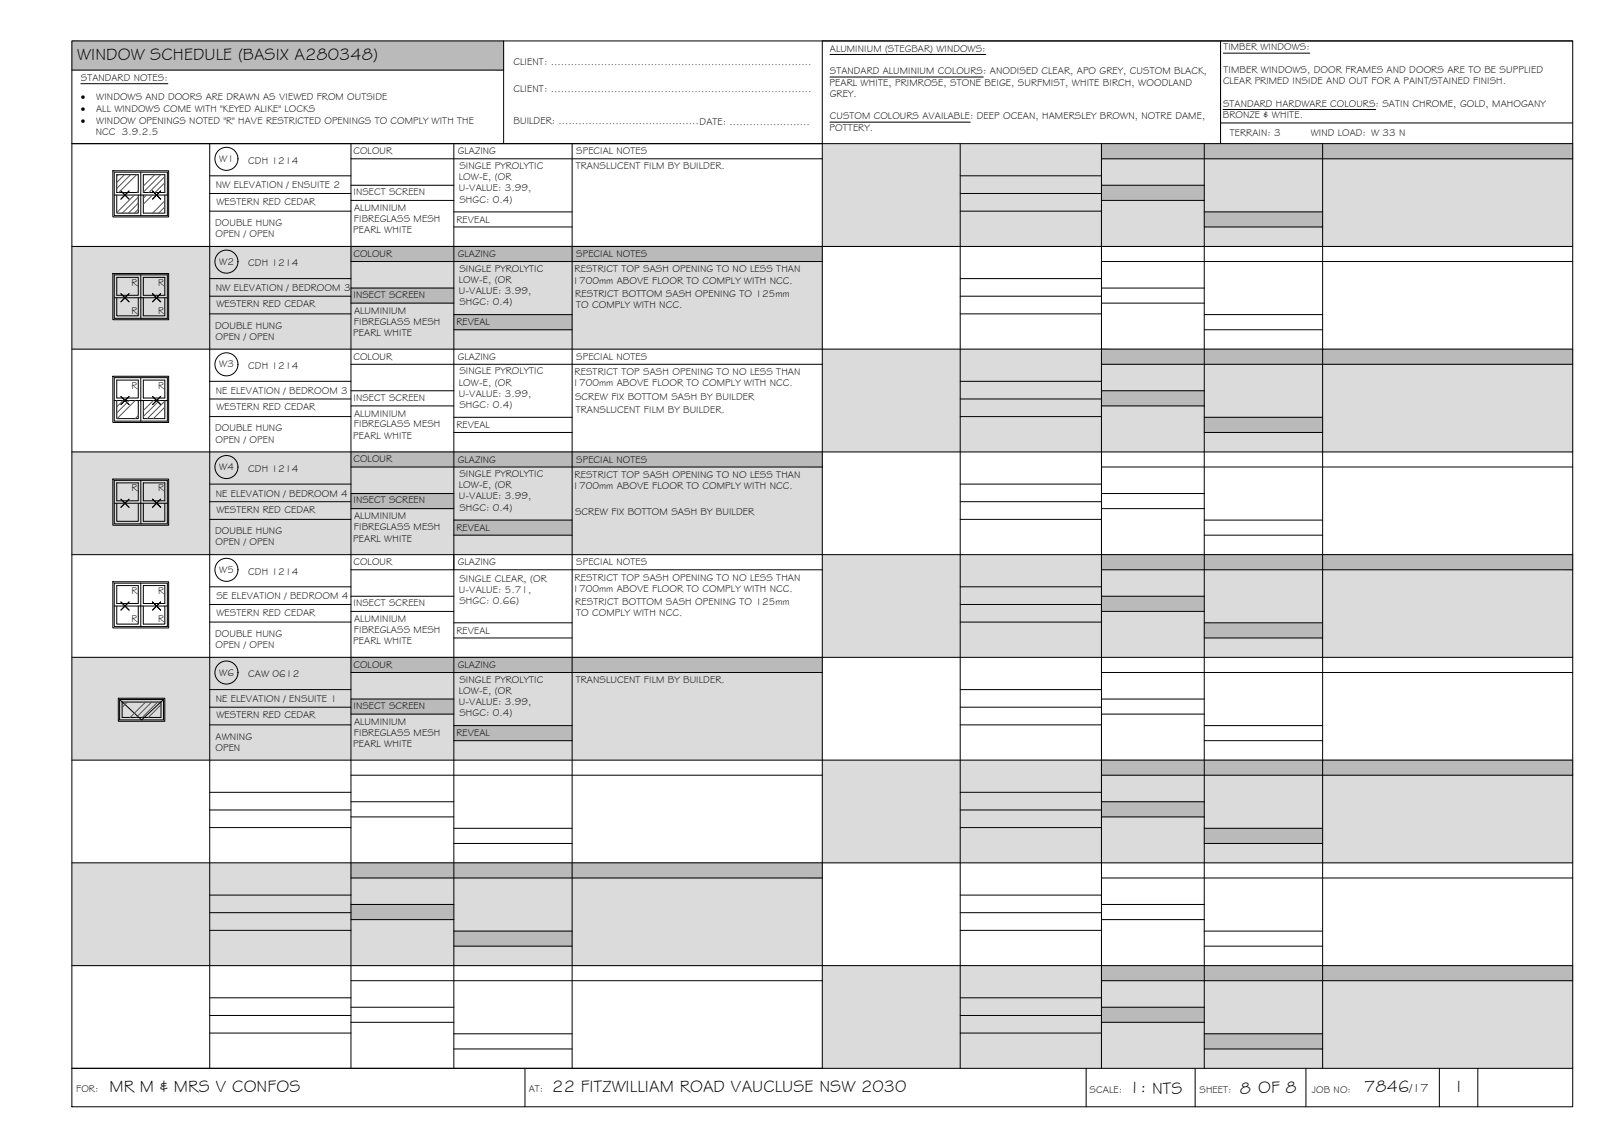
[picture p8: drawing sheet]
<svg xmlns="http://www.w3.org/2000/svg" width="420mm" height="297mm" viewBox="0 0 420 297" stroke-linecap="round" stroke-linejoin="round" font-family="sans-serif">
<!-- layer: WINDOW SCHEDULE HATCH -->
<g fill="#dbdbdb" stroke="#dbdbdb" stroke-width=".26">
<path d="M213.7 37.3l195 26.7v-26.7zM213.7 37.3l195 26.7h-195z"/>
<path d="M18.7 64l195 26.7v-26.7zM18.7 64l195 26.7h-195z"/>
<path d="M213.7 90.7l195 26.7v-26.7zM213.7 90.7l195 26.7h-195z"/>
<path d="M18.7 117.4l195 26.7v-26.7zM18.7 117.4l195 26.7h-195z"/>
<path d="M213.7 144.1l195 26.7v-26.7zM213.7 144.1l195 26.7h-195z"/>
<path d="M18.7 170.8l195 26.7v-26.7zM18.7 170.8l195 26.7h-195z"/>
<path d="M213.7 197.5l195 26.7v-26.7zM213.7 197.5l195 26.7h-195z"/>
<path d="M18.7 224.2l195 26.7v-26.7zM18.7 224.2l195 26.7h-195z"/>
<path d="M213.7 250.9l195 26.7v-26.7zM213.7 250.9l195 26.7h-195z"/>
</g>
<g fill="#bababa" stroke="#bababa" stroke-width=".26">
<path d="M18.7 10.6l112.2 7.6v-7.6zM18.7 10.6l112.2 7.6h-112.2z"/>
<path d="M286.2 37.3l122.5 4v-4zM286.2 37.3l122.5 4h-122.5z"/>
<path d="M286.2 48.1l26.7 4v-4zM286.2 48.1l26.7 4h-26.7z"/>
<path d="M312.9 55.1l30.8 3.9v-3.9zM312.9 55.1l30.8 3.9h-30.8z"/>
<path d="M91.2 64l122.5 4v-4zM91.2 64l122.5 4h-122.5z"/>
<path d="M91.2 74.9l26.7 3.9v-3.9zM91.2 74.9l26.7 3.9h-26.7z"/>
<path d="M117.9 81.8l30.8 3.9v-3.9zM117.9 81.8l30.8 3.9h-30.8z"/>
<path d="M286.2 90.7l122.5 4v-4zM286.2 90.7l122.5 4h-122.5z"/>
<path d="M286.2 101.6l26.7 3.9v-3.9zM286.2 101.6l26.7 3.9h-26.7z"/>
<path d="M312.9 108.5l30.8 3.9v-3.9zM312.9 108.5l30.8 3.9h-30.8z"/>
<path d="M91.2 117.4l122.5 4v-4zM91.2 117.4l122.5 4h-122.5z"/>
<path d="M91.2 128.3l26.7 3.9v-3.9zM91.2 128.3l26.7 3.9h-26.7z"/>
<path d="M117.9 135.2l30.8 3.9v-3.9zM117.9 135.2l30.8 3.9h-30.8z"/>
<path d="M286.2 144.1l122.5 4v-4zM286.2 144.1l122.5 4h-122.5z"/>
<path d="M286.2 155l26.7 3.9v-3.9zM286.2 155l26.7 3.9h-26.7z"/>
<path d="M312.9 161.9l30.8 3.9v-3.9zM312.9 161.9l30.8 3.9h-30.8z"/>
<path d="M91.2 170.8l122.5 4v-4zM91.2 170.8l122.5 4h-122.5z"/>
<path d="M91.2 181.6l26.7 4v-4zM91.2 181.6l26.7 4h-26.7z"/>
<path d="M117.9 188.6l30.8 3.9v-3.9zM117.9 188.6l30.8 3.9h-30.8z"/>
<path d="M286.2 197.5l122.5 4v-4zM286.2 197.5l122.5 4h-122.5z"/>
<path d="M286.2 208.4l26.7 3.9v-3.9zM286.2 208.4l26.7 3.9h-26.7z"/>
<path d="M312.9 215.3l30.8 3.9v-3.9zM312.9 215.3l30.8 3.9h-30.8z"/>
<path d="M91.2 224.2l122.5 4v-4zM91.2 224.2l122.5 4h-122.5z"/>
<path d="M91.2 235l26.7 4v-4zM91.2 235l26.7 4h-26.7z"/>
<path d="M117.9 242l30.8 3.9v-3.9zM117.9 242l30.8 3.9h-30.8z"/>
<path d="M286.2 250.9l122.5 4v-4zM286.2 250.9l122.5 4h-122.5z"/>
<path d="M286.2 261.8l26.7 3.9v-3.9zM286.2 261.8l26.7 3.9h-26.7z"/>
<path d="M312.9 268.7l30.8 3.9v-3.9zM312.9 268.7l30.8 3.9h-30.8z"/>
</g>
<!-- layer: BORDER -->
<g fill="none" stroke="#000" stroke-width=".26">
<path d="M18.7 10.6h390v277h-390zM18.7 18.2h112.2M130.9 10.6v26.7M317.1 10.6v26.7M408.7 10.6h-195v267M18.7 37.3h390M54.5 37.3v240.3M91.2 37.3v240.3M117.9 37.3v240.3M148.7 37.3v240.3M249.5 37.3v240.3M286.2 37.3v240.3"/>
<path d="M312.9 37.3v240.3M317.1 32h91.6M343.7 37.3v240.3M54.5 45.7h36.7M54.5 50.3h36.7M54.5 54.9h36.7M91.2 41.3h122.5M91.2 48.1h26.7M91.2 52.1h26.7M117.9 55.1h30.8M117.9 59h30.8M249.5 45.7h36.7"/>
<path d="M249.5 50.3h36.7M249.5 54.9h36.7M286.2 41.3h122.5M286.2 48.1h26.7M286.2 52.1h26.7M312.9 55.1h30.8M312.9 59h30.8M18.7 64h390M54.5 72.4h36.7M54.5 77h36.7M91.2 68h122.5M91.2 74.9h26.7"/>
<path d="M91.2 78.8h26.7M249.5 72.4h36.7M249.5 77h36.7M286.2 68h122.5M286.2 74.9h26.7M286.2 78.8h26.7M18.7 90.7h390M54.5 81.6h36.7M54.5 99.1h36.7M91.2 94.7h122.5M117.9 81.8h30.8M117.9 85.7h30.8"/>
<path d="M249.5 81.6h36.7M249.5 99.1h36.7M286.2 94.7h122.5M312.9 81.8h30.8M312.9 85.7h30.8M18.7 117.4h390M54.5 103.7h36.7M54.5 108.3h36.7M91.2 101.6h26.7M91.2 105.5h26.7M117.9 108.5h30.8M117.9 112.4h30.8"/>
<path d="M249.5 103.7h36.7M249.5 108.3h36.7M286.2 101.6h26.7M286.2 105.5h26.7M312.9 108.5h30.8M312.9 112.4h30.8M54.5 125.8h36.7M54.5 130.4h36.7M54.5 135h36.7M91.2 121.4h122.5M91.2 128.3h26.7M91.2 132.2h26.7"/>
<path d="M117.9 135.2h30.8M117.9 139.1h30.8M249.5 125.8h36.7M249.5 130.4h36.7M249.5 135h36.7M286.2 121.4h122.5M286.2 128.3h26.7M286.2 132.2h26.7M312.9 135.2h30.8M312.9 139.1h30.8M18.7 144.1h390M54.5 152.5h36.7"/>
<path d="M54.5 157.1h36.7M91.2 148.1h122.5M91.2 155h26.7M91.2 158.9h26.7M249.5 152.5h36.7M249.5 157.1h36.7M286.2 148.1h122.5M286.2 155h26.7M286.2 158.9h26.7M18.7 170.8h390M54.5 161.7h36.7M54.5 179.2h36.7"/>
<path d="M91.2 174.8h122.5M117.9 161.9h30.8M117.9 165.8h30.8M249.5 161.7h36.7M249.5 179.2h36.7M286.2 174.8h122.5M312.9 161.9h30.8M312.9 165.8h30.8M18.7 197.5h390M54.5 183.8h36.7M54.5 188.4h36.7M91.2 181.7h26.7"/>
<path d="M91.2 185.6h26.7M117.9 188.6h30.8M117.9 192.5h30.8M249.5 183.8h36.7M249.5 188.4h36.7M286.2 181.7h26.7M286.2 185.6h26.7M312.9 188.6h30.8M312.9 192.5h30.8M54.5 205.9h36.7M54.5 210.5h36.7M54.5 215.1h36.7"/>
<path d="M91.2 201.5h122.5M91.2 208.4h26.7M91.2 212.3h26.7M117.9 215.3h30.8M117.9 219.2h30.8M249.5 205.9h36.7M249.5 210.5h36.7M249.5 215.1h36.7M286.2 201.5h122.5M286.2 208.4h26.7M286.2 212.3h26.7M312.9 215.3h30.8"/>
<path d="M312.9 219.2h30.8M18.7 224.2h390M54.5 232.6h36.7M54.5 237.2h36.7M91.2 228.2h122.5M91.2 235h26.7M91.2 239h26.7M249.5 232.6h36.7M249.5 237.2h36.7M286.2 228.2h122.5M286.2 235h26.7M286.2 239h26.7"/>
<path d="M18.7 250.9h390M54.5 241.8h36.7M54.5 259.3h36.7M91.2 254.9h122.5M117.9 242h30.8M117.9 245.9h30.8M249.5 241.8h36.7M249.5 259.3h36.7M286.2 254.9h122.5M312.9 242h30.8M312.9 245.9h30.8M18.7 277.6h390"/>
<path d="M54.5 263.9h36.7M54.5 268.5h36.7M91.2 261.8h26.7M91.2 265.7h26.7M117.9 268.7h30.8M117.9 272.6h30.8M136.4 277.6v10M249.5 263.9h36.7M249.5 268.5h36.7M282.2 277.6v10M286.2 261.8h26.7M286.2 265.7h26.7"/>
<path d="M310.5 277.6v10M312.9 268.7h30.8M312.9 272.6h30.8M339.3 277.6v10M374 277.6v10M384 277.6v10"/>
</g>
<!-- layer: TEXT -->
<path d="M215.7 14.2h40.4M317.9 13.8h22.4M21 21.8h22.6M215.6 31.7h36.5M215.7 20h39.8M317.8 28.5h39.6M117.9 144.4v3.7" fill="none" stroke="#000" stroke-width=".26"/>
<!-- layer: WINDOWS -->
<g fill="none" stroke="#000" stroke-width=".26">
<path d="M29.7 44.7h13.8v11.3h-13.8zM29.7 50.7h13.8M30.3 50.7v4.7h5.6v-4.7M30.3 45.4h5.6v4.6h-5.6zM31.4 49.6l2.1 2.1M33.5 49.6l-2.1 2.1M36.6 44.7v11.3M37.2 50.7v4.7h5.6v-4.7M37.2 45.4h5.6v4.6h-5.6zM39.6 49.6l2.1 2.1-2.1-2.1M41.7 49.6l-2.1 2.1M29.7 71.4h13.8v11.3h-13.8z"/>
<path d="M29.7 77.4h13.8M30.3 77.4v4.7h5.6v-4.7M30.3 72.1h5.6v4.6h-5.6zM31.4 76.3l2.1 2.1M33.5 76.3l-2.1 2.1M36.6 71.4v11.3M37.2 77.4v4.7h5.6v-4.7M37.2 72.1h5.6v4.6h-5.6zM39.6 76.3l2.1 2.1-2.1-2.1M41.7 76.3l-2.1 2.1M29.7 98.1h13.8v11.3h-13.8zM30.3 98.8h5.6v4.6h-5.6z"/>
<path d="M36.6 98.1v11.3M37.2 98.8h5.6v4.6h-5.6zM29.7 104.1h13.8M30.3 104.1v4.7h5.6v-4.7M31.4 103l2.1 2.1M33.5 103l-2.1 2.1M37.2 104.1v4.7h5.6v-4.7M39.6 103l2.1 2.1-2.1-2.1M41.7 103l-2.1 2.1M29.7 124.8h13.8v11.3h-13.8zM29.7 130.8h13.8M30.3 130.8v4.7h5.6v-4.7"/>
<path d="M30.3 125.5h5.6v4.6h-5.6zM31.4 129.7l2.1 2.1M33.5 129.7l-2.1 2.1M36.6 124.8v11.3M37.2 130.8v4.7h5.6v-4.7M37.2 125.5h5.6v4.6h-5.6zM39.6 129.7l2.1 2.1-2.1-2.1M41.7 129.7l-2.1 2.1M29.7 151.5h13.8v11.3h-13.8zM29.7 157.5h13.8M30.3 157.5v4.7h5.6v-4.7M30.3 152.2h5.6v4.6h-5.6z"/>
<path d="M31.4 156.4l2.1 2.2M33.5 156.4l-2.1 2.2M36.6 151.5v11.3M37.2 157.5v4.7h5.6v-4.7M37.2 152.2h5.6v4.6h-5.6zM39.6 156.4l2.1 2.2-2.1-2.2M41.7 156.4l-2.1 2.2M31.1 181.8l5.7 5.3 5.7-5.3M31.1 181.8h11.4M31.1 181.8v5.3h11.4v-5.3M31.7 182.4h10.1v4.1h-10.1z"/>
<circle cx="58.8" cy="41.3" r="3"/>
<circle cx="58.8" cy="68" r="3"/>
<circle cx="58.8" cy="94.7" r="3"/>
<circle cx="58.8" cy="121.4" r="3"/>
<circle cx="58.8" cy="148.1" r="3"/>
<circle cx="58.8" cy="174.8" r="3"/>
</g>
<!-- layer: NEWWORK -->
<path d="M29.3 44.4h14.5v12h-14.5zM29.3 71.1h14.5v12h-14.5zM29.3 97.8h14.5v12h-14.5zM29.3 124.5h14.5v12h-14.5zM29.3 151.2h14.5v12h-14.5zM30.7 181.5h12.1v5.9h-12.1z" fill="none" stroke="#000" stroke-width=".26"/>
<!-- layer: HATCH -->
<g fill="none" stroke="#545454" stroke-width=".26">
<path d="M30.8 45.4l-.5 .4M32.3 45.4l-2 2M33.9 45.4l-3.6 3.6M34.9 50.7l-4.6 4.6M35.5 45.4l-4.7 4.6M35.9 51.2l-4.1 4.2M35.9 52.8l-2.5 2.6M35.9 49.7l-.3 .3M35.9 54.4l-1 1M38.1 50.7l-.9 .8M39.6 50.7l-2.4 2.4M40.2 45.4l-3 3"/>
<path d="M41.8 45.4l-4.6 4.5M42.8 52.2l-3.1 3.2M42.8 53.8l-1.6 1.6M42.8 45.9l-4.1 4.1M42.8 55.3v.1M42.8 47.5l-2.5 2.5M30.4 104.1l-.1 .1M32 104.1l-1.7 1.6M33.6 104.1l-3.3 3.2M35.1 104.1l-4.7 4.7M35.9 108l-.8 .8M39.8 104.1l-2.6 2.6"/>
<path d="M41.4 104.1l-4.2 4.2M42.8 104.2l-4.5 4.6M42.8 105.8l-3 3M33.1 182.4l-1.4 1.5M37.8 182.4l-4 4.1M39.4 182.4l-4 4.1M41 182.4l-4 4.1M41.8 183.2l-3.2 3.3"/>
</g>
<g font-size="4.5">
<text x="20" y="15.6">WINDOW SCHEDULE (BASIX A280348)</text>
<text x="28.5" y="283.7">MR M &amp; MRS V CONFOS</text>
<text x="143.5" y="283.7">22 FITZWILLIAM ROAD VAUCLUSE NSW 2030</text>
<text x="293.4" y="284">1: NTS</text>
<text x="322.2" y="284.2">8 OF 8</text>
<text x="354.5" y="283.8">7846</text>
<text x="378.5" y="283.7">I</text>
</g>
<text font-size="3.2" x="366.3" y="283.8">/17</text>
<g font-size="2.6">
<text x="133.4" y="16.9">CLIENT: ..............................................................................</text>
<text x="215.7" y="13.5">ALUMINIUM (STEGBAR) WINDOWS:</text>
<text x="317.9" y="13.1">TIMBER WINDOWS:</text>
<text x="21" y="21.1">STANDARD NOTES:</text>
<text x="215.6" y="22.2">PEARL WHITE, PRIMROSE, STONE BEIGE, SURFMIST, WHITE BIRCH, WOODLAND</text>
<text x="215.7" y="19.3">STANDARD ALUMINIUM COLOURS: ANODISED CLEAR, APO GREY, CUSTOM BLACK,</text>
<text x="317.8" y="21.9">CLEAR PRIMED INSIDE AND OUT FOR A PAINT/STAINED FINISH.</text>
<text x="317.9" y="19">TIMBER WINDOWS, DOOR FRAMES AND DOORS ARE TO BE SUPPLIED</text>
<text x="21" y="26.1">·</text>
<text x="21" y="29.1">·</text>
<text x="25" y="29.1">ALL WINDOWS COME WITH &quot;KEYED ALIKE&quot; LOCKS</text>
<text x="25" y="26.1">WINDOWS AND DOORS ARE DRAWN AS VIEWED FROM OUTSIDE</text>
<text x="133.4" y="24">CLIENT: ..............................................................................</text>
<text x="215.6" y="25.2">GREY.</text>
<text x="317.8" y="27.7">STANDARD HARDWARE COLOURS: SATIN CHROME, GOLD, MAHOGANY</text>
<text x="21" y="32.1">·</text>
<text x="24.9" y="35.1">NCC 3.9.2.5</text>
<text x="25" y="32.1">WINDOW OPENINGS NOTED &quot;R&quot; HAVE RESTRICTED OPENINGS TO COMPLY WITH THE</text>
<text x="133.4" y="32.3">BUILDER: ..........................................DATE: ........................</text>
<text x="215.6" y="34">POTTERY.</text>
<text x="215.6" y="31">CUSTOM COLOURS AVAILABLE: DEEP OCEAN, HAMERSLEY BROWN, NOTRE DAME,</text>
<text x="317.7" y="30.7">BRONZE &amp; WHITE.</text>
<text x="319.6" y="35.4">TERRAIN: 3</text>
<text x="340.6" y="35.4">WIND LOAD: W 33 N</text>
<text x="91.8" y="40.1">COLOUR</text>
<text x="119" y="40.1">GLAZING</text>
<text x="149.7" y="40.1">SPECIAL NOTES</text>
<text x="57" y="42.1">W1</text>
<text x="64.5" y="42.6">CDH 1214</text>
<text x="119.2" y="46.8">LOW-E, (OR</text>
<text x="119.4" y="43.9">SINGLE PYROLYTIC</text>
<text x="149.6" y="43.9">TRANSLUCENT FILM BY BUILDER.</text>
<text x="56.1" y="49">NW ELEVATION / ENSUITE 2</text>
<text x="56.2" y="53.2">WESTERN RED CEDAR</text>
<text x="91.8" y="50.7">INSECT SCREEN</text>
<text x="119.2" y="49.7">U-VALUE: 3.99,</text>
<text x="119.4" y="52.7">SHGC: 0.4)</text>
<text x="55.9" y="58.7">DOUBLE HUNG</text>
<text x="92" y="57.7">FIBREGLASS MESH</text>
<text x="92" y="54.9">ALUMINIUM</text>
<text x="118.6" y="57.9">REVEAL</text>
<text x="56" y="61.6">OPEN / OPEN</text>
<text x="91.8" y="60.7">PEARL WHITE</text>
<text x="57" y="68.8">W2</text>
<text x="64.5" y="69.3">CDH 1214</text>
<text x="91.8" y="66.8">COLOUR</text>
<text x="119" y="66.9">GLAZING</text>
<text x="119.4" y="70.6">SINGLE PYROLYTIC</text>
<text x="149.3" y="70.8">RESTRICT TOP SASH OPENING TO NO LESS THAN</text>
<text x="149.7" y="66.9">SPECIAL NOTES</text>
<text x="34.2" y="74.2">R</text>
<text x="41.1" y="74.2">R</text>
<text x="56.1" y="75.7">NW ELEVATION / BEDROOM 3</text>
<text x="91.8" y="77.4">INSECT SCREEN</text>
<text x="119.2" y="73.5">LOW-E, (OR</text>
<text x="119.2" y="76.4">U-VALUE: 3.99,</text>
<text x="148.7" y="73.7">1700mm ABOVE FLOOR TO COMPLY WITH NCC.</text>
<text x="149.5" y="77.1">RESTRICT BOTTOM SASH OPENING TO 125mm</text>
<text x="34.2" y="81.5">R</text>
<text x="41.1" y="81.5">R</text>
<text x="56.2" y="79.9">WESTERN RED CEDAR</text>
<text x="92" y="81.6">ALUMINIUM</text>
<text x="119.4" y="79.3">SHGC: 0.4)</text>
<text x="149.7" y="80">TO COMPLY WITH NCC.</text>
<text x="55.9" y="85.4">DOUBLE HUNG</text>
<text x="56" y="88.3">OPEN / OPEN</text>
<text x="91.8" y="87.4">PEARL WHITE</text>
<text x="92" y="84.4">FIBREGLASS MESH</text>
<text x="118.6" y="84.6">REVEAL</text>
<text x="57" y="95.5">W3</text>
<text x="64.5" y="95.9">CDH 1214</text>
<text x="91.8" y="93.5">COLOUR</text>
<text x="119" y="93.5">GLAZING</text>
<text x="149.7" y="93.5">SPECIAL NOTES</text>
<text x="34.2" y="101">R</text>
<text x="41.1" y="101">R</text>
<text x="119.2" y="100.2">LOW-E, (OR</text>
<text x="119.4" y="97.3">SINGLE PYROLYTIC</text>
<text x="148.7" y="100.4">1700mm ABOVE FLOOR TO COMPLY WITH NCC.</text>
<text x="149.3" y="97.5">RESTRICT TOP SASH OPENING TO NO LESS THAN</text>
<text x="56.1" y="102.4">NE ELEVATION / BEDROOM 3</text>
<text x="56.2" y="106.6">WESTERN RED CEDAR</text>
<text x="91.8" y="104.1">INSECT SCREEN</text>
<text x="119.2" y="103.1">U-VALUE: 3.99,</text>
<text x="119.4" y="106.1">SHGC: 0.4)</text>
<text x="149.4" y="104">SCREW FIX BOTTOM SASH BY BUILDER</text>
<text x="149.6" y="107.3">TRANSLUCENT FILM BY BUILDER.</text>
<text x="55.9" y="112.1">DOUBLE HUNG</text>
<text x="92" y="111.1">FIBREGLASS MESH</text>
<text x="92" y="108.3">ALUMINIUM</text>
<text x="118.6" y="111.3">REVEAL</text>
<text x="56" y="115">OPEN / OPEN</text>
<text x="91.8" y="114.1">PEARL WHITE</text>
<text x="57" y="122.2">W4</text>
<text x="64.5" y="122.7">CDH 1214</text>
<text x="91.8" y="120.2">COLOUR</text>
<text x="119" y="120.3">GLAZING</text>
<text x="119.4" y="124">SINGLE PYROLYTIC</text>
<text x="149.3" y="124.2">RESTRICT TOP SASH OPENING TO NO LESS THAN</text>
<text x="149.7" y="120.3">SPECIAL NOTES</text>
<text x="34.2" y="127.6">R</text>
<text x="41.1" y="127.6">R</text>
<text x="56.1" y="129.1">NE ELEVATION / BEDROOM 4</text>
<text x="91.8" y="130.8">INSECT SCREEN</text>
<text x="119.2" y="126.9">LOW-E, (OR</text>
<text x="119.2" y="129.8">U-VALUE: 3.99,</text>
<text x="148.7" y="127.1">1700mm ABOVE FLOOR TO COMPLY WITH NCC.</text>
<text x="56.2" y="133.3">WESTERN RED CEDAR</text>
<text x="92" y="137.8">FIBREGLASS MESH</text>
<text x="92" y="135">ALUMINIUM</text>
<text x="118.6" y="138">REVEAL</text>
<text x="119.4" y="132.8">SHGC: 0.4)</text>
<text x="149.4" y="134">SCREW FIX BOTTOM SASH BY BUILDER</text>
<text x="55.9" y="138.8">DOUBLE HUNG</text>
<text x="56" y="141.7">OPEN / OPEN</text>
<text x="91.8" y="140.8">PEARL WHITE</text>
<text x="57" y="148.9">W5</text>
<text x="64.5" y="149.3">CDH 1214</text>
<text x="91.8" y="146.9">COLOUR</text>
<text x="119" y="147">GLAZING</text>
<text x="149.7" y="147">SPECIAL NOTES</text>
<text x="34.2" y="154.3">R</text>
<text x="41.1" y="154.3">R</text>
<text x="56.2" y="155.8">SE ELEVATION / BEDROOM 4</text>
<text x="119.2" y="154">U-VALUE: 5.71,</text>
<text x="119.4" y="151.1">SINGLE CLEAR, (OR</text>
<text x="148.7" y="153.8">1700mm ABOVE FLOOR TO COMPLY WITH NCC.</text>
<text x="149.3" y="150.9">RESTRICT TOP SASH OPENING TO NO LESS THAN</text>
<text x="34.2" y="161.6">R</text>
<text x="41.1" y="161.6">R</text>
<text x="56.2" y="160">WESTERN RED CEDAR</text>
<text x="91.8" y="157.5">INSECT SCREEN</text>
<text x="92" y="161.7">ALUMINIUM</text>
<text x="119.4" y="157">SHGC: 0.66)</text>
<text x="149.5" y="157.2">RESTRICT BOTTOM SASH OPENING TO 125mm</text>
<text x="149.7" y="160.1">TO COMPLY WITH NCC.</text>
<text x="55.9" y="165.5">DOUBLE HUNG</text>
<text x="91.8" y="167.5">PEARL WHITE</text>
<text x="92" y="164.5">FIBREGLASS MESH</text>
<text x="118.6" y="164.7">REVEAL</text>
<text x="56" y="168.4">OPEN / OPEN</text>
<text x="91.8" y="173.6">COLOUR</text>
<text x="119" y="173.6">GLAZING</text>
<text x="57" y="175.6">W6</text>
<text x="64.5" y="176.1">CAW 0612</text>
<text x="119.4" y="177.4">SINGLE PYROLYTIC</text>
<text x="149.6" y="177.6">TRANSLUCENT FILM BY BUILDER.</text>
<text x="56.1" y="182.5">NE ELEVATION / ENSUITE 1</text>
<text x="91.8" y="184.2">INSECT SCREEN</text>
<text x="119.2" y="180.3">LOW-E, (OR</text>
<text x="119.2" y="183.2">U-VALUE: 3.99,</text>
<text x="56.2" y="186.7">WESTERN RED CEDAR</text>
<text x="92" y="191.2">FIBREGLASS MESH</text>
<text x="92" y="188.4">ALUMINIUM</text>
<text x="118.6" y="191.4">REVEAL</text>
<text x="119.4" y="186.2">SHGC: 0.4)</text>
<text x="56" y="195.2">OPEN</text>
<text x="56" y="192.3">AWNING</text>
<text x="91.8" y="194.2">PEARL WHITE</text>
<text x="19.8" y="283.8">FOR:</text>
<text x="137.4" y="283.7">AT:</text>
<text x="283.1" y="284">SCALE:</text>
<text x="311.7" y="284">SHEET:</text>
<text x="340.9" y="284">JOB NO:</text>
</g>
</svg>
